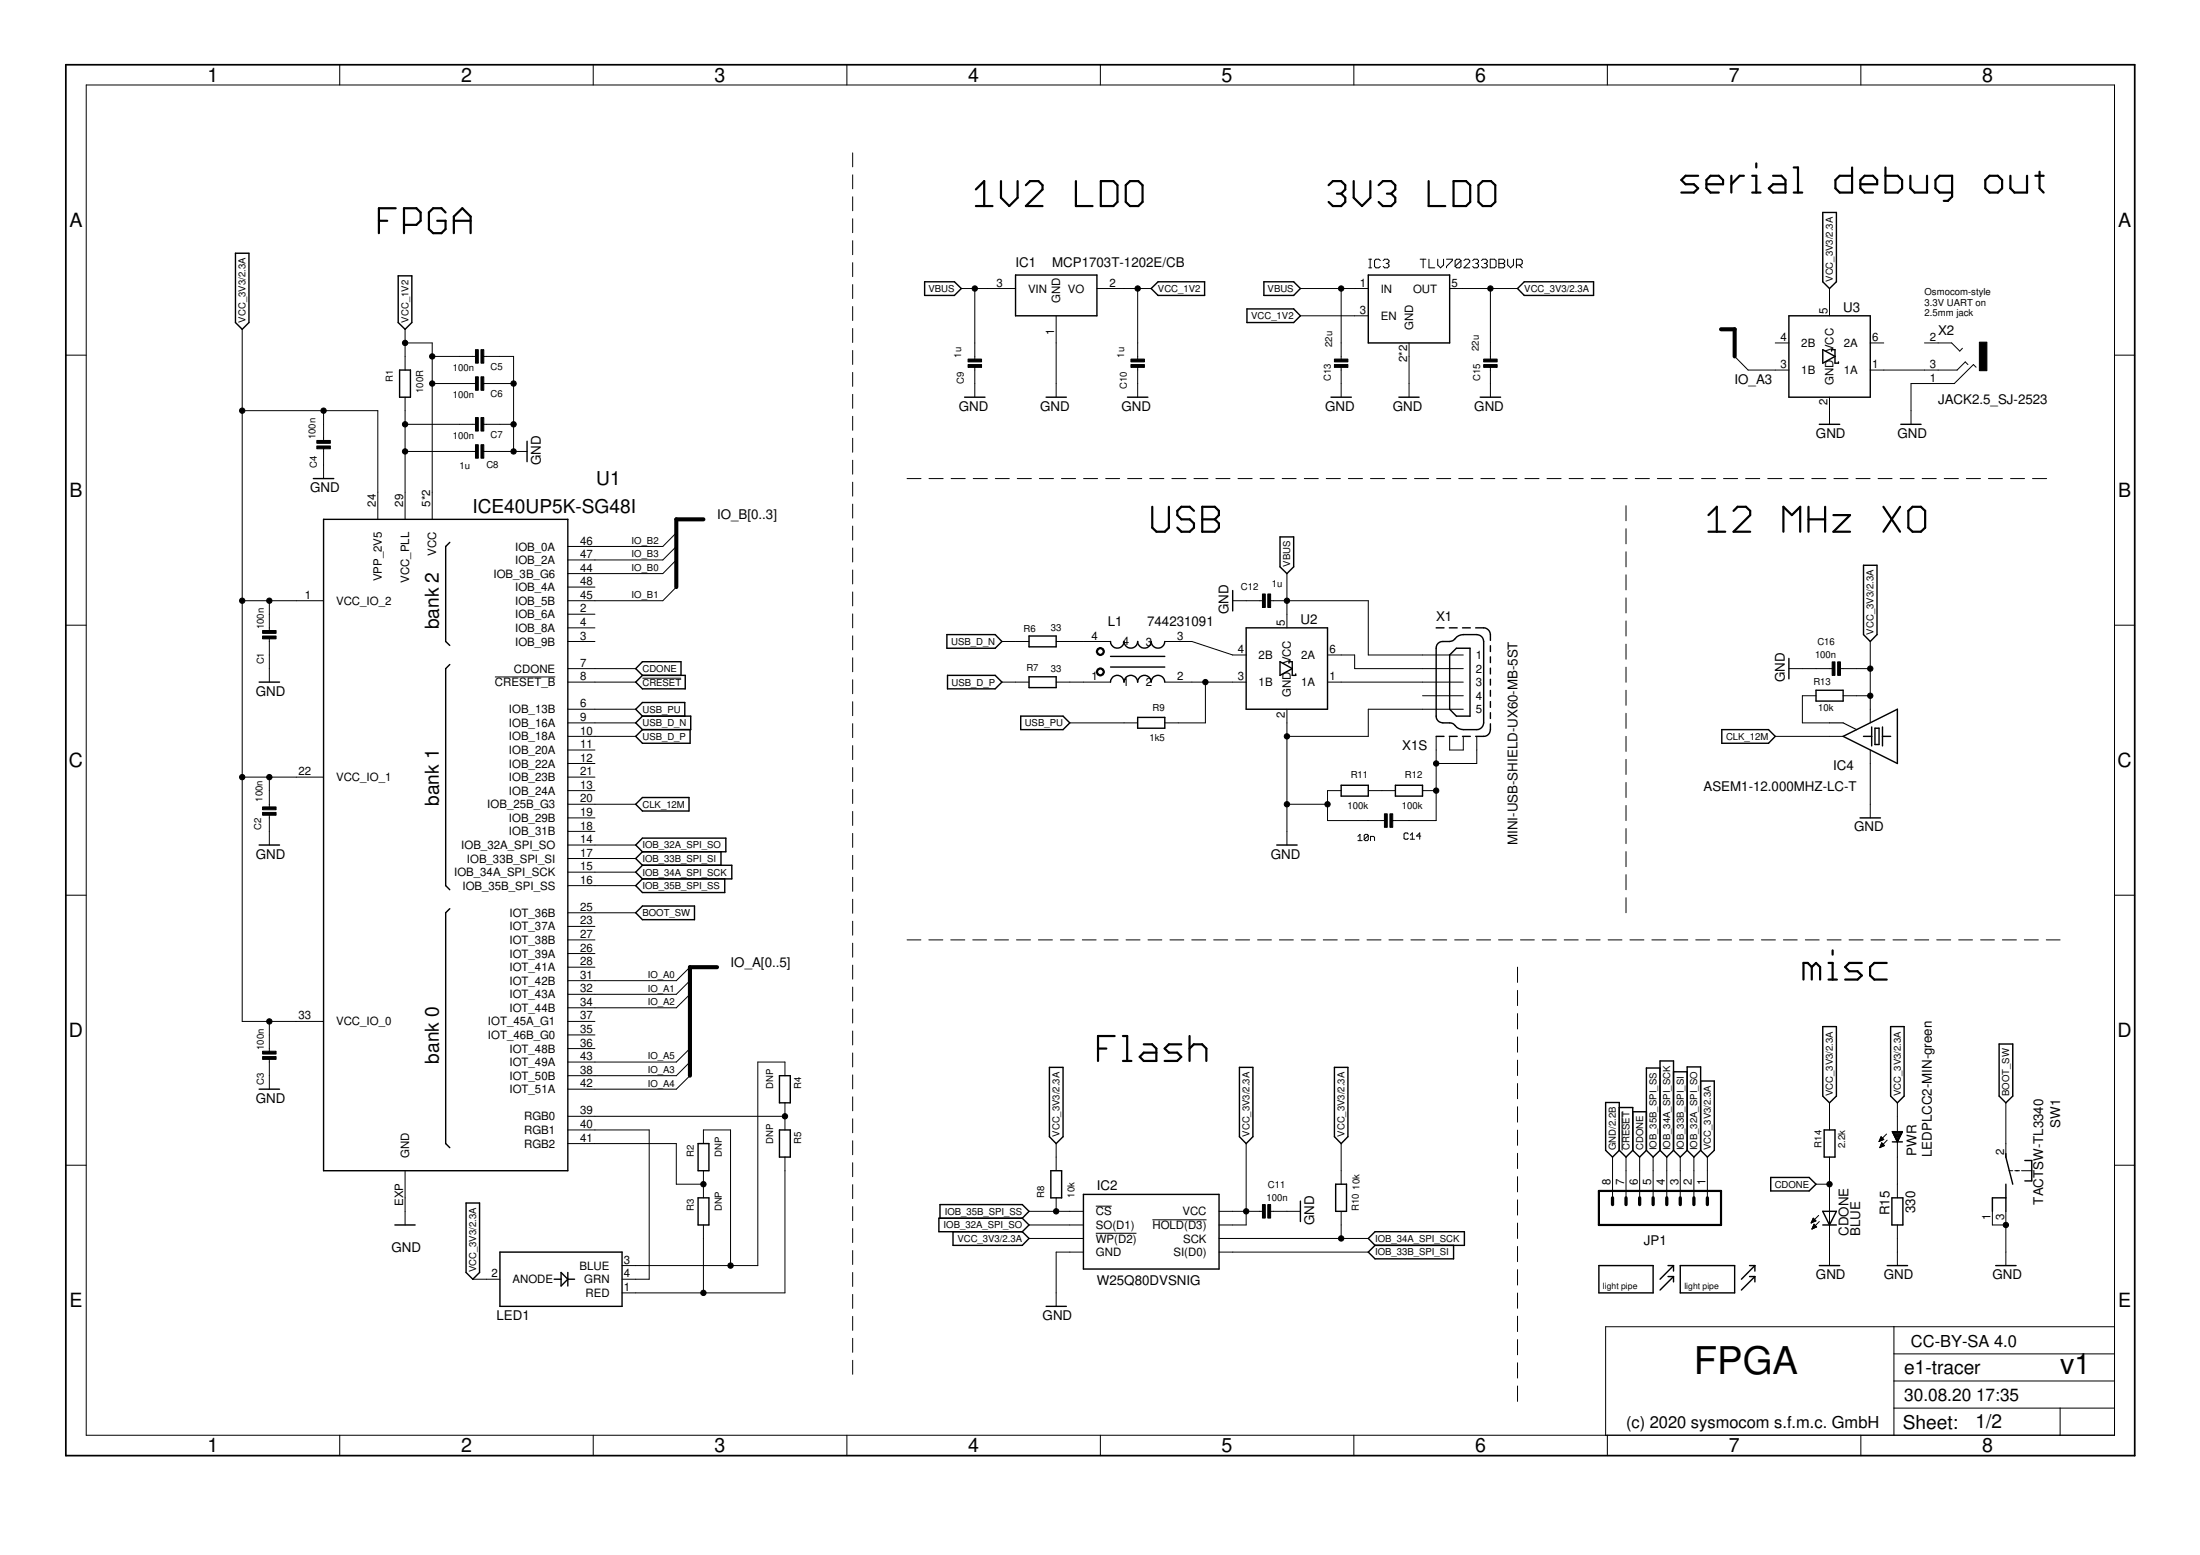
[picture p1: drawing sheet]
<svg xmlns="http://www.w3.org/2000/svg" width="297mm" height="210mm" viewBox="0 0 297 210" stroke-linecap="round" stroke-linejoin="round" font-family="sans-serif">
<g fill="none" stroke="#000" stroke-width=".3">
<path d="M51.2 29.8h1.1M53.4 28.1h-2.2v3.4M54.5 30.4h1.7l.6-.6v-1.1l-.6-.6h-1.7v3.4M60.2 28.7l-.6-.6h-1.1l-.6 .6v2.2l.6 .6h1.1l.6-.6v-1.1h-1.2M61.3 29.8h2.2M61.3 31.5v-2.3l1.1-1.1 1.1 1.1v2.3M131.8 27.8h2.2M131.8 25.6l1.1-1.2v3.4M135.1 24.4v2.3l1.2 1.1 1.1-1.1v-2.3M138.5 25l.6-.6h1.1l.6 .6v.6l-2.3 2.2h2.3M145.3 24.4v3.4h2.2M148.6 24.4h1.7l.6 .6v2.3l-.6 .5h-1.7z"/>
<path d="M152 25l.6-.6h1.1l.6 .6v2.3l-.6 .5h-1.1l-.6-.5zM179.4 25l.6-.6h1.1l.5 .6v.6l-.5 .5M180.5 26.1h.6M181.1 26.1l.5 .6v.6l-.5 .5h-1.1l-.6-.5M182.8 24.4v2.3l1.1 1.1 1.1-1.1v-2.3M186.1 25l.6-.6h1.1l.6 .6v.6l-.6 .5M187.3 26.1h.5M187.8 26.1l.6 .6v.6l-.6 .5h-1.1l-.6-.5M192.9 24.4v3.4h2.2M196.3 24.4h1.7l.5 .6v2.3l-.5 .5h-1.7zM199.6 25l.6-.6h1.1l.6 .6v2.3l-.6 .5h-1.1l-.6-.5zM229.3 23.7h-1.7l-.6 .6 .6 .6h1.1l.6 .5-.6 .6h-1.7"/>
<path d="M230.4 24.9h2.2v-.6l-.5-.6h-1.2l-.5 .6v1.1l.5 .6h1.2M233.8 23.7v2.3M235.5 23.7h-.6l-1.1 1.2M236.6 26h1.1M236.6 23.7h.5v2.3M237.1 22.1v.5M239.4 23.7h1.1l.6 .6v1.7h-1.7l-.6-.6 .6-.5h1.7M242.2 26h1.1M242.2 22.6h.6v3.4M250.1 22.6v3.4h-1.7l-.6-.6v-1.1l.6-.6h1.7M251.2 24.9h2.2v-.6l-.5-.6h-1.1l-.6 .6v1.1l.6 .6h1.1M254.6 22.6v3.4h1.6l.6-.6v-1.1l-.6-.6h-1.6"/>
<path d="M257.9 23.7v1.7l.6 .6h1.7v-2.3M263.6 26h-1.7l-.6-.6v-1.1l.6-.6h1.7v2.8l-.6 .6h-.6M268.1 24.3l.5-.6h1.1l.6 .6v1.1l-.6 .6h-1.1l-.5-.6zM271.4 23.7v1.7l.6 .6h1.7v-2.3M274.8 23.7h1.1M275.4 23.2v2.2l.5 .6M155.6 68.4v2.8l.5 .6h1.2l.5-.6v-2.8M161.2 69l-.6-.6h-1.1l-.5 .6v.5l.5 .6h1.1l.6 .6v.5l-.6 .6h-1.1l-.5-.6M162.3 68.4h1.7l.6 .6v.5l-.6 .6 .6 .6v.5l-.6 .6h-1.7zM162.3 70.1h1.7M230.7 71.8h2.2M230.7 69.5l1.1-1.1v3.4"/>
<path d="M234.1 69l.5-.6h1.1l.6 .6v.5l-2.2 2.3h2.2M240.8 71.8v-3.4l1.1 1.1 1.2-1.1v3.4M244.2 70.1h2.2M244.2 68.4v3.4M246.4 68.4v3.4M247.5 69.5h2.3l-2.3 2.3h2.3M254.3 68.4l2.2 3.4M256.5 68.4l-2.2 3.4M257.7 69l.5-.6h1.2l.5 .6v2.2l-.5 .6h-1.2l-.5-.6zM150.5 139.8h-2.2v3.4M151.6 139.8h.6v3.4M160.6 139.8v3.4"/>
<path d="M244.6 130.5l-.5-.5h-.6v2.2M244.6 130.5v1.7M244.6 130.5l.6-.5 .5 .5v1.7M246.9 130h.5v2.2M246.9 132.2h1.1M247.4 128.3v.6M251.4 130h-1.7l-.6 .5 .6 .6h1.1l.6 .6-.6 .5h-1.7M254.7 130h-1.6l-.6 .5v1.2l.6 .5h1.6M148.3 141.5h1.1M151.6 143.2h1.2M154.4 141h1.2l.5 .5v1.7h-1.7l-.5-.5 .5-.6h1.7M159.5 141h-1.7l-.6 .5 .6 .6h1.1l.6 .6-.6 .5h-1.7"/>
<path d="M160.6 141.5l.6-.5h1.1l.6 .5v1.7M215.9 160.8h16.5v4.6h-16.5z"/>
</g>
<g fill="none" stroke="#000" stroke-width=".14">
<path d="M11.6 11.5h273.9v182.2h-273.9zM45.9 8.7v2.8M80.1 8.7v2.8M114.3 8.7v2.8M148.6 8.7v2.8M182.8 8.7v2.8M217 8.7v2.8M251.2 8.7v2.8M115.1 20.6v1.9M115.1 23.6v1.9M115.1 26.6v1.8M115.1 29.5v1.9"/>
<path d="M115.1 32.5v1.9M115.1 35.5v1.8M115.1 38.4v1.9M129.8 38.9h7.3M131.6 38.9v9.8M148.1 38.9h7.3M153.6 38.9v9.8M175.6 38.9h9.1M181.1 38.9v9.8M184.8 35h.4M184.8 36.2h.4M185 35v1.2"/>
<path d="M186.4 35.2l-.2-.2h-.4l-.2 .2v.8l.2 .2h.4l.2-.2M186.8 35.2l.2-.2h.3l.2 .2v.2l-.2 .2M187.2 35.6h.1M187.3 35.6l.2 .2v.2l-.2 .2h-.3l-.2-.2M191.7 35h.8M192.2 35v1.2M192.9 35v1.2h.8M194.1 35v.8l.4 .4 .4-.4v-.8M195.3 35h.8v.2l-.8 .8v.2M195.7 38.9h9.2M197.3 35.2l-.2-.2h-.4l-.2 .2v.8M197.3 35.2v.8l-.2 .2h-.4l-.2-.2"/>
<path d="M197.3 35.2l-.8 .8M197.7 35.2l.2-.2h.3l.2 .2v.2l-.7 .8h.7M198.8 35.2l.2-.2h.4l.2 .2v.2l-.2 .2M199.2 35.6h.2M199.4 35.6l.2 .2v.2l-.2 .2h-.4l-.2-.2M200 35.2l.2-.2h.4l.2 .2v.2l-.2 .2M200.4 35.6h.2M200.6 35.6l.2 .2v.2l-.2 .2h-.4l-.2-.2M201.2 35h.6l.2 .2v.8l-.2 .2h-.6zM201.2 38.9v9.8M202.4 35h.6l.2 .2v.2l-.2 .2 .2 .2v.2l-.2 .2h-.6zM202.4 35.6h.6"/>
<path d="M203.6 35v.8l.4 .4 .3-.4v-.8M204.7 35.8h.6l.2-.2v-.4l-.2-.2h-.6v1.2M205.1 35.8l.4 .4M247 38.9v3.7M8.9 47.9h2.7M32.7 55.4h18.3v14.7M32.7 44.4v93.5h11M43.7 55.4v4.2M54.7 44.4v5.6M54.7 53.6v16.5M54.7 46.3h3.7v23.8M54.7 57.3h9.7"/>
<path d="M58.4 51.8h6M58.4 48.1h6M65.1 57.3h4.2M65.1 51.8h4.2M65.1 48.1h4.2v12.8M115.1 41.4v1.9M115.1 44.3v1.9M115.1 47.3v1.9M115.1 50.3v1.9M115.1 53.2v1.9M115.1 56.2v1.9M115.1 59.2v1.8"/>
<path d="M131.6 49.4v4.2M142.6 42.6v11M153.6 49.4v4.2M175.6 42.6h9.1M181.1 49.4v4.2M190.2 46.3v7.3M201.2 49.4v4.2M234.2 48.1l1.8 1.9h5.5M239.7 46.3h1.8M247 53.6v3.7M252.5 46.3h1.8M259.8 46.3h3.7l1.1 1.1 .4-.4"/>
<path d="M265.7 49.2l-.4-.3-1.1 1.1h-11.7M266.8 49.6l-.4-.4-2.5 2.6h-5.9v5.5M285.5 47.9h2.7M43.7 60.4v4.2M54.7 60.9h9.7M65.1 60.9h6.1M76.7 79.2h3.6M91.3 75.6l-1.8 1.8h-12.8M91.3 79.2l-1.8 1.9h-12.8M91.3 73.8l-1.8 1.8h-12.8M91.3 71.9l-1.8 1.9h-12.8M115.1 62.1v1.9"/>
<path d="M115.1 65.1v1.9M115.1 68.1v1.8M115.1 71v1.9M115.1 74v1.9M115.1 76.9v1.9M115.1 79.9v1.9M122.5 64.6h1.9M125.4 64.6h1.9M128.4 64.6h1.9M131.4 64.6h1.9M134.4 64.6h1.9M137.4 64.6h1.9"/>
<path d="M140.3 64.6h1.9M143.3 64.6h1.9M146.3 64.6h1.9M149.3 64.6h1.9M152.3 64.6h1.9M155.2 64.6h1.9M158.2 64.6h1.9M161.2 64.6h1.9M164.2 64.6h1.9M167.2 64.6h1.9M170.1 64.6h1.9M173.1 64.6h1.9"/>
<path d="M173.8 77.4v7.4M176.1 64.6h1.9M179.1 64.6h1.9M182.1 64.6h1.9M185 64.6h1.9M188 64.6h1.9M191 64.6h1.9M194 64.6h1.9M197 64.6h1.9M199.9 64.6h1.9M202.9 64.6h1.9M205.9 64.6h1.9"/>
<path d="M208.9 64.6h1.9M211.9 64.6h1.9M214.8 64.6h1.9M217.8 64.6h1.9M219.5 68.3v2M219.5 71.4v2M219.5 74.5v2M219.5 77.6v2M220.8 64.6h1.9M223.8 64.6h1.9M226.8 64.6h1.8M229.7 64.6h1.9"/>
<path d="M232.7 64.6h1.9M235.7 64.6h1.9M238.7 64.6h1.9M241.7 64.6h1.8M244.6 64.6h1.9M247.6 64.6h1.9M250.6 64.6h1.9M253.6 64.6h1.9M256.6 64.6h1.8M259.5 64.6h1.9M262.5 64.6h1.9M265.5 64.6h1.9"/>
<path d="M268.5 64.6h1.9M271.5 64.6h1.8M274.4 64.6h1.9M8.9 84.4h2.7M32.7 81.1h11M36.4 81.1v4.2M36.4 86v6.1M66.8 91.4h8.2M76.7 86.6h3.6M76.7 84.8h3.6M76.7 82.9h3.6M76.7 95.7h9.1"/>
<path d="M76.7 90.3h9.1M76.7 92.1h9.1M76.7 97.6h9.1M76.7 99.4h9.1M86.7 91.5h5.3M115.1 82.9v1.9M115.1 85.8v1.9M115.1 88.8v1.9M115.1 91.8v1.8M115.1 94.7v1.9M115.1 97.7v1.9M135.3 86.6h3.6"/>
<path d="M135.3 92.1h3.6M142.6 86.6h7.3M142.6 92.1h7.3M144.4 97.6h9.2M157.3 86.6h3.6l5.5 1.8h1.9M157.3 92.1h11M162.8 92.1v5.5h-5.5M166.4 81.1h4.2M171.4 81.1h13.3v7.3h12.9M173.8 95.7v18.4M179.2 88.4h3.7v1.9h14.7M179.2 92.1h18.4"/>
<path d="M192.1 93.9h5.5M193.9 99.4v11.4h-6M195.7 99.4v1.8h1.9v-1.8M197.6 95.7h-12.9v3.7h-10.9M199.4 99.4v3.7h-5.5M219.5 80.7v2M219.5 83.8v2.1M219.5 87v2M219.5 90.1v2M219.5 93.2v2M219.5 96.3v2M219.5 99.4v2"/>
<path d="M239.7 99.4h9.2M241.5 90.3h6.1M245.2 93.9h-1.8v3.7h3.6M248.3 90.3h4.2M248.9 93.9h3.6M252.5 86.6v11M285.5 84.4h2.7M32.7 104.9h11M36.4 104.9v4.2M36.4 109.9v4.2M76.7 104.9h3.6M76.7 101.2h3.6"/>
<path d="M76.7 103.1h3.6M76.7 106.7h3.6M76.7 108.6h9.1M76.7 110.4h3.6M76.7 112.2h3.6M76.7 114.1h9.1M76.7 115.9h9.1M76.7 117.7h9.1M76.7 119.5h9.1M115.1 100.6v1.9M115.1 103.6v1.9M115.1 106.6v1.9"/>
<path d="M115.1 109.5v1.9M115.1 112.5v1.9M115.1 115.5v1.8M115.1 118.4v1.9M173.8 108.6h5.4M181.1 106.7h-1.9v4.1h7.9M183.3 112.9l.3-.3v.9M183.3 113.5h.6M184.7 112.8v.5l-.1 .2h-.3l-.1-.2M184.7 112.8l-.1-.2h-.3l-.1 .2v.5M184.7 112.8l-.5 .5M184.7 106.7h3.7"/>
<path d="M185 113.5v-.6h.5l.1 .2v.4M190.1 112.6l-.1-.2h-.3l-.1 .2v.6l.1 .1h.3l.1-.1M190.4 113.3h.6M190.4 112.7l.3-.3v.9M191.8 112.9h-.5l.4-.5v.9M192.1 106.7h1.8M219.5 102.5v2M219.5 105.6v2.1M219.5 108.7v2.1M219.5 111.8v2.1M219.5 115v2M219.5 118.1v2"/>
<path d="M252.5 101.2v9.2M8.9 120.8h2.7M36.4 137.9v4.2M76.7 126.9h3.6M76.7 128.7h3.6M76.7 130.6h3.6M76.7 139.7h3.6M76.7 137.9h3.6M76.7 125.1h3.6M76.7 123.2h9.1M93.2 134.2l-1.9 1.8h-14.6M93.2 132.4l-1.9 1.8h-14.6"/>
<path d="M93.2 130.6l-1.9 1.8h-14.6M115.1 121.4v1.9M115.1 124.4v1.8M115.1 127.3v1.9M115.1 130.3v1.9M115.1 133.2v1.9M115.1 136.2v1.9M115.1 139.2v1.9M122.5 126.9h1.8M125.4 126.9h1.9M128.4 126.9h1.9M131.3 126.9h1.9"/>
<path d="M134.3 126.9h1.9M137.2 126.9h1.9M140.2 126.9h1.9M143.2 126.9h1.8M146.1 126.9h1.9M149.1 126.9h1.9M152 126.9h1.9M155 126.9h1.9M158 126.9h1.8M160.9 126.9h1.9M163.9 126.9h1.9M166.8 126.9h1.9"/>
<path d="M169.8 126.9h1.9M172.7 126.9h1.9M175.7 126.9h1.9M178.7 126.9h1.9M181.6 126.9h1.9M184.6 126.9h1.9M187.5 126.9h1.9M190.5 126.9h1.9M193.5 126.9h1.8M196.4 126.9h1.9M199.4 126.9h1.9M202.3 126.9h1.9"/>
<path d="M204.9 130.6v2M204.9 133.7v2M204.9 136.8v2.1M204.9 140v2M205.3 126.9h1.9M208.2 126.9h1.9M211.2 126.9h1.9M214.2 126.9h1.8M217.1 126.9h1.9M219.5 121.2v2M220.1 126.9h1.9M223 126.9h1.9"/>
<path d="M226 126.9h1.9M229 126.9h1.8M231.9 126.9h1.9M234.9 126.9h1.8M237.8 126.9h1.9M240.8 126.9h1.9M243.8 126.9h1.8M246.7 126.9h1.9M249.7 126.9h1.8M252.6 126.9h1.9M255.6 126.9h1.9M258.5 126.9h1.9"/>
<path d="M261.5 126.9h1.9M264.5 126.9h1.8M267.4 126.9h1.9M270.4 126.9h1.8M273.3 126.9h1.9M276.3 126.9h1.9M285.5 120.8h2.7M8.9 157.3h2.7M36.4 142.8v4.2M54.7 158v7.4M76.7 154.4h14.6v5.5h3.7M76.7 152.5h11v20.2h-3.7"/>
<path d="M76.7 150.7h29.3M76.7 141.5h3.6M93.2 145.2l-1.9 1.8h-14.6M93.2 143.4l-1.9 1.8h-14.6M93.2 141.5l-1.9 1.9h-14.6M95 154.4v-1.9h3.6v18.3M95 158v3.7M106 145.2v-1.8h-3.7v27.4h-18.3M106 156.2v18.3h-22M106 148.9v3.6M115.1 142.1v1.9M115.1 145.1v1.9"/>
<path d="M115.1 148.1v1.8M115.1 151v1.9M115.1 154v1.9M115.1 157v1.8M115.1 159.9v1.9M142.6 154.4v3.6M168.3 154.4v11h-3.7M181.1 154.4v5.5M204.9 143.1v2.1M204.9 146.3v2M204.9 149.4v2.1M204.9 152.5v2.1"/>
<path d="M204.9 155.7v2M204.9 158.8v2.1M217.7 156.2v5.5M219 150.1v5.2M219.5 156.2v5.5M221.4 156.2v5.5M223.2 156.2v5.5M225 156.2v5.5M226.9 156.2v5.5M228.7 156.2v5.5M230.5 156.2v5.5M245.2 159.9h1.8"/>
<path d="M247 148.9v3.6M247 156.2v14.6M253.7 154.1h.1M253.7 154h.3M253.8 153.9h.3M253.8 153.8h.5M253.8 154.8h.2M253.9 153.7h.4M253.9 154.7h.3M253.9 153.7h.3M253.9 154.7h.4M253.9 153.6h.2"/>
<path d="M253.9 154.6h.5M254 153.5h.1M254 154.5h.3M254 154.4h.3M254 154.4h.2M254.1 154.3l.3 .3-.6 .3zM254.1 154.3h.1M254.3 153.8l-.3-.4-.3 .7M254.3 153.8l-.6 .3M254.7 153.1l-1 1M254.8 153.9l-1 1M255.5 152.8h1.4l-.7 1.3z"/>
<path d="M255.5 152.8h1.3M255.5 152.9h1.3M255.6 153h1.2M255.6 153h1.1M255.7 153.1h1M255.7 153.2h.9M255.8 153.3h.8M255.8 153.4h.8M255.8 153.4h.7M255.9 153.5h.6M255.9 153.6h.6M255.9 153.7h.5"/>
<path d="M256 153.7h.4M256 153.8h.3M256.1 153.9h.2M256.1 154h.2M256.1 154.1h.1M256.2 148.9v3.9M256.2 154.1v7.6M256.2 154.1h.1M270.8 148.9v7.3M271.3 158h.5M272 158h.7M272.9 158h1.4"/>
<path d="M285.5 157.3h2.7M63.8 172.7h3.7M95 165.4v9.1M115.1 162.9v1.9M115.1 165.8v1.9M115.1 168.8v1.9M115.1 171.8v1.9M115.1 174.7v1.9M115.1 177.7v1.9M138.9 163.5h7.4M138.9 167.2h7.4M138.9 165.4h7.4"/>
<path d="M142.6 161.7v1.8M146.3 169h-3.7v7.3M148 162.8h2.1M148 166.5h5.4M155.6 164.7h7.3M164.6 163.5h6M164.6 167.2h20.1M164.6 169h20.1M171.4 163.5h4.2M181.1 163.5v3.7M204.9 162v2M204.9 165.1v2.1"/>
<path d="M204.9 168.3v2M204.9 171.4v2.1M204.9 174.5v2.1M204.9 177.7v2M244.6 165.1h.1M244.6 165h.2M244.6 164.9h.3M244.6 164.8h.5M244.7 165.9h.1M244.7 164.8h.5M244.7 165.8h.2M244.7 164.7h.4"/>
<path d="M244.7 165.7h.4M244.8 164.6h.2M244.8 165.6h.5M244.8 164.5h.1M244.8 165.5h.4M244.8 164.4l-.3 .7M244.8 164.4l.4 .4-.7 .3M244.8 164.4h.1M244.8 165.5h.3M244.9 165.4h.1M244.9 165.3h.1M244.9 165.2l.4 .4-.7 .3z"/>
<path d="M245.6 164.1l-1.1 1M245.6 164.9l-1 1M255.7 179.1v14.6M256.2 165.4v5.4M269 163.5v1.9h1.8M270.8 163.5v7.3M285.5 179.1h-68.7v14.6M45.9 193.7v2.8M80.1 193.7v2.8M114.3 193.7v2.8M115.1 180.7v1.8M115.1 183.6v1.9"/>
<path d="M148.6 193.7v2.8M182.8 193.7v2.8M204.9 180.8v2.1M204.9 184v2M204.9 187.1v2.1M217 193.7v2.8M251.2 193.7v2.8M255.7 190.1h29.8M255.7 186.4h29.8M255.7 182.8h29.8M278.2 190.1v3.6"/>
</g>
<g fill="none" stroke="#000" stroke-width=".19">
<path d="M31.8 34.2h1.8v9.3l-.9 .9-.9-.9zM53.8 37.2h1.8v6.3l-.9 .9-.9-.9zM124.8 38h4.1l.9 .9-.9 1h-4.1zM137.1 37.1h11v5.5h-11zM155.4 38.9l1-.9h6.2v1.9h-6.2zM170.6 38h4.1l.9 .9-.9 1h-4.1zM184.7 37.1h11v9.2h-11zM204.9 38.9l.9-.9h9.4v1.9h-9.4zM246.1 28.7h1.8v9.3l-.9 .9-.9-.9zM54 50h1.4v3.6h-1.4zM71.2 59.6v2.7M130.2 53.6h2.8"/>
<path d="M141.2 53.6h2.8M152.2 53.6h2.8M168.4 41.7h6.3l.9 .9-.9 .9h-6.3zM179.7 53.6h2.8M188.9 53.6h2.7M199.9 53.6h2.7M241.5 42.6h11v11h-11zM245.6 57.3h2.8M246.1 47.2l1.7 .9-1.7 .9zM247.3 47.4v-.2h.5v1.8h.4v-.1M256.6 57.3h2.8M42.3 64.6h2.8"/>
<path d="M43.7 70.1h33v87.9h-33zM60.7 73.2l-.5 .6v12.8l.5 .5M166.4 79.7v2.8M172.8 72.5h1.9v4l-.9 .9-1-.9zM251.6 76.3h1.8v9.4l-.9 .9-.9-.9zM35 92.1h2.7M60.7 89.7l-.5 .6v29.2l.5 .6M86.7 96.7l-.9 .9 .9 .9M86.7 96.7h6.6v1.8h-6.6M86.7 91.2h5.8v1.8h-5.8l-.9-.9zM86.7 98.5l-.9 .9 .9 .9h6.5v-1.8M86.7 96.7l-.9-1 .9-.9h5.8v1.9"/>
<path d="M86.7 91.2l-.9-.9 .9-1h5.2v1.9M127.8 85.7h6.6l.9 .9-.9 .9h-6.6zM127.9 91.2h6.5l.9 .9-.9 .9h-6.5zM137.8 96.7h5.7l.9 .9-.9 .9h-5.7zM138.9 85.9h3.7v1.4h-3.7zM138.9 91.4h3.7v1.4h-3.7zM149.9 92.1a.91 .91 0 0 1 1-.9 .91 .91 0 0 1 .9 .9 .92 .92 0 0 1 .9-.9 .92 .92 0 0 1 .9 .9 .91 .91 0 0 1 .9-.9 .91 .91 0 0 1 .9 .9 .92 .92 0 0 1 .9-.9 .92 .92 0 0 1 1 .9M149.9 86.6a.91 .91 0 0 0 1 .9 .91 .91 0 0 0 .9-.9 .92 .92 0 0 0 .9 .9 .92 .92 0 0 0 .9-.9 .91 .91 0 0 0 .9 .9 .91 .91 0 0 0 .9-.9 .92 .92 0 0 0 .9 .9 .92 .92 0 0 0 1-.9M149.9 88.6h7.4M149.9 90h7.4M153.6 96.8h3.7v1.5h-3.7zM168.3 84.8h10.9v10.9h-10.9z"/>
<path d="M172.8 89.3l1.7 1-1.7 .9zM174 89.5v-.2h.5v1.9h.4v-.2M193.9 99.4h1.1M193.9 84.8h1.1M194.2 86.8a1.7 1.7 0 0 1 1.5-.2l.6-.2a1.58 1.58 0 0 1 1.3-.7h1.8a.94 .94 0 0 1 .9 .9v11a.94 .94 0 0 1-.9 .9h-1.8a2 2 0 0 1-1.4-.8l-.5-.1a1.57 1.57 0 0 1-1.7-.5l-.1-.4v-9.2l.1-.5zM195.7 99.4h1M195.7 84.8h1M196.6 87.5h1.9v9.2h-1.9l-.9-1v-7.3zM197.5 99.4h1M197.5 84.8h1M199.2 84.8h1.1a.94 .94 0 0 1 .9 .9v.7M201.2 97.7a1.47 1.47 0 0 1-.4 1.6l-.5 .1h-1.1"/>
<path d="M201.2 87.2v.7M201.2 88.7v.8M201.2 90.2v.8M201.2 91.7v.8M201.2 93.2v.8M201.2 94.7v.8M201.2 96.2v.8M232.5 98.5h6.3l.9 .9-.9 .9h-6.3zM241.5 88.9v2.7M245.2 93.2h3.7v1.4h-3.7zM248.9 99.4l7.3-3.7v7.4zM251.6 99.4h1.1"/>
<path d="M252.7 98.1v2.6M253.2 98.3h.5v2.2h-.5zM254.2 99.4h1.1M254.2 98.1v2.6M35 114.1h2.7M85.8 108.6l.9-.9h6.3v1.8h-6.3zM86.7 118.6l-.9 .9 .9 1h11.2v-1.9M86.7 116.8h12.1v1.8h-12.1M86.7 116.8l-.9 .9 .9 .9M86.7 115l-.9 .9 .9 .9M86.7 113.1h11.3v1.9h-11.3l-.9-.9zM97.3 115v1.8"/>
<path d="M172.4 114.1h2.7M181.1 106h3.6v1.5h-3.6zM188.4 106h3.7v1.5h-3.7zM251.1 110.4h2.8M60.7 122.7l-.5 .5v31.2l.5 .5M85.8 123.2l.9-.9h7.1v1.8h-7.1zM246.1 138.6h1.8v9.4l-.9 .9-.9-.9zM255.3 138.6h1.8v9.4l-.9 .9-.9-.9zM35 147h2.7M94.3 154.4h1.4v3.6h-1.4zM105.2 152.5h1.5v3.7h-1.5zM105.2 145.2h1.5v3.7h-1.5z"/>
<path d="M141.7 144.1h1.8v9.3l-.9 1-.9-1zM141.9 158h1.4v3.7h-1.4zM167.3 144.1h1.9v9.3l-.9 1-1-1zM180.2 144.1h1.8v9.3l-.9 1-.9-1zM180.3 159.9h1.5v3.6h-1.5zM216.8 148.8h1.8v6.5l-.9 .9-.9-.9zM218.6 149.5h1.9v5.8M218.6 155.3l.9 .9 1-.9M220.5 155.3l.9 .9 .9-.9M220.5 150.1h1.8M222.3 155.3l.9 .9 .9-.9M224.1 155.3v-12.1h1.9v12.1"/>
<path d="M224.1 144.2h-1.8v11.1M224.1 155.3l.9 .9 1-.9M226 155.3l.9 .9 .9-.9M226 144.7h1.8M227.8 155.3v-11.3h1.8v11.3M227.8 155.3l.9 .9 .9-.9M229.6 145.9h1.9v9.4l-1 .9-.9-.9M239.1 158.9h5.2l.9 1-.9 .9h-5.2zM246.3 152.5h1.5v3.7h-1.5zM255.5 152.8h1.4l-.7 1.3zM255.5 154.1h1.4M269.9 140.9h1.9v7.1l-1 .9-.9-.9z"/>
<path d="M270.8 155.7v.5l1 3.7M270.8 159.9v3.6M273.4 156.7h.9v2.7h-.9M53.3 165.4h2.7M62.9 162.4h1.8v9.4l-.9 .9-.9-.9zM67.5 169h16.5v7.3h-16.5zM74.8 172.7h1M75.8 171.8l.9 .9-.9 .9zM76.7 171.8v1.8M76.7 172.7h.9M94.3 161.7h1.4v3.7h-1.4zM126.9 164.4v-1.8h11.1l.9 .9-.9 .9"/>
<path d="M128.7 166.3v1.8h9.3l.9-.9-.9-.9M138 164.4h-11.2v1.9h11.2M138 164.4l.9 1-.9 .9M141.2 176.3h2.8M146.3 161.2h18.3v10.1h-18.3zM175.6 162.1v2.8M184.7 167.2l1-.9h12v1.8h-12zM185.7 168.1l-1 .9 1 .9h10.6v-1.8M215.9 170.8h7.3v3.7h-7.3zM225.2 170.8h.8M225.2 172.3h.8M226 170.8l-1.9 1.9"/>
<path d="M226 170.8v.8M226 172.3v.7M226 172.3l-1.9 1.8M226.9 170.8h7.3v3.7h-7.3zM236.2 170.8h.7M236.2 172.3h.7M236.9 170.8l-1.8 1.9M236.9 170.8v.8M236.9 172.3v.7M236.9 172.3l-1.8 1.8M245.6 170.8h2.8M246.1 165.4h1.8"/>
<path d="M246.1 163.5h1.8l-.9 1.9zM254.8 170.8h2.8M255.4 161.7h1.5v3.7h-1.5zM269.5 170.8h2.7M270.8 161.7h-1.8v1.8"/>
</g>
<path d="M8.9 8.7h279.3v187.8h-279.3z" fill="none" stroke="#000" stroke-width=".23"/>
<g fill="#000" stroke="#000" stroke-width=".14">
<path d="M42.8 59.5h1.8v.3h-1.8zM64.2 56.4h.4v1.8h-.4zM64.2 50.9h.4v1.8h-.4zM64.2 47.2h.4v1.8h-.4zM64.9 56.4h.4v1.8h-.4zM64.9 50.9h.4v1.8h-.4zM64.9 47.2h.4v1.8h-.4zM130.7 49.2h1.8v.4h-1.8zM130.7 48.5h1.8v.4h-1.8zM152.7 49.2h1.8v.4h-1.8zM152.7 48.5h1.8v.4h-1.8zM180.2 49.2h1.8v.4h-1.8z"/>
<path d="M180.2 48.5h1.8v.4h-1.8zM200.3 49.2h1.8v.4h-1.8zM200.3 48.5h1.8v.4h-1.8zM267.3 46.2h1v3.8h-1zM42.8 60.2h1.8v.4h-1.8zM64.2 60h.4v1.8h-.4zM64.9 60h.4v1.8h-.4zM35.5 85.1h1.8v.4h-1.8zM35.5 85.9h1.8v.3h-1.8zM170.5 80.2h.3v1.8h-.3zM171.2 80.2h.4v1.8h-.4zM247.4 89.3h.4v1.9h-.4z"/>
<path d="M248.1 89.3h.4v1.9h-.4zM35.5 108.9h1.8v.4h-1.8zM35.5 109.7h1.8v.3h-1.8zM186.9 109.9h.4v1.8h-.4zM187.7 109.9h.3v1.8h-.3zM35.5 141.9h1.8v.4h-1.8zM35.5 142.6h1.8v.4h-1.8zM170.5 162.6h.3v1.8h-.3zM171.2 162.6h.4v1.8h-.4z"/>
</g>
<g fill="none" stroke="#000" stroke-width=".93">
<circle cx="148.6" cy="87.9" r=".15"/>
<circle cx="148.6" cy="90.7" r=".15"/>
</g>
<path d="M247 97.6h1.9l1.8 .9" fill="none" stroke="#000" stroke-width=".15"/>
<path d="M217.7 161.7v.9M219.5 161.7v.9M221.4 161.7v.9M223.2 161.7v.9M225 161.7v.9M226.9 161.7v.9M228.7 161.7v.9M230.5 161.7v.9" fill="none" stroke="#000" stroke-width=".44"/>
<path d="M232.4 44.4h1.8v3.7M95 70.1h-3.7v9.1M96.8 130.6h-3.6v14.6" fill="none" stroke="#000" stroke-width=".55"/>
<g fill="#000" stroke="#000" stroke-width=".14">
<circle cx="131.6" cy="38.9" r=".36"/>
<circle cx="153.6" cy="38.9" r=".36"/>
<circle cx="181.1" cy="38.9" r=".36"/>
<circle cx="201.2" cy="38.9" r=".36"/>
<circle cx="32.7" cy="55.4" r=".36"/>
<circle cx="43.7" cy="55.4" r=".36"/>
<circle cx="54.7" cy="46.3" r=".36"/>
<circle cx="54.7" cy="57.3" r=".36"/>
<circle cx="58.4" cy="51.8" r=".36"/>
<circle cx="58.4" cy="48.1" r=".36"/>
<circle cx="69.3" cy="57.3" r=".36"/>
<circle cx="69.3" cy="51.8" r=".36"/>
<circle cx="54.7" cy="60.9" r=".36"/>
<circle cx="69.3" cy="60.9" r=".36"/>
<circle cx="32.7" cy="81.1" r=".36"/>
<circle cx="36.4" cy="81.1" r=".36"/>
<circle cx="162.8" cy="92.1" r=".36"/>
<circle cx="173.8" cy="81.1" r=".36"/>
<circle cx="173.8" cy="99.4" r=".36"/>
<circle cx="252.5" cy="90.3" r=".36"/>
<circle cx="252.5" cy="93.9" r=".36"/>
<circle cx="32.7" cy="104.9" r=".36"/>
<circle cx="36.4" cy="104.9" r=".36"/>
<circle cx="173.8" cy="108.6" r=".36"/>
<circle cx="179.2" cy="108.6" r=".36"/>
<circle cx="193.9" cy="106.7" r=".36"/>
<circle cx="193.9" cy="103.1" r=".36"/>
<circle cx="36.4" cy="137.9" r=".36"/>
<circle cx="95" cy="159.9" r=".36"/>
<circle cx="106" cy="150.7" r=".36"/>
<circle cx="247" cy="159.9" r=".36"/>
<circle cx="95" cy="174.5" r=".36"/>
<circle cx="98.6" cy="170.8" r=".36"/>
<circle cx="142.6" cy="163.5" r=".36"/>
<circle cx="168.3" cy="163.5" r=".36"/>
<circle cx="181.1" cy="167.2" r=".36"/>
<circle cx="270.8" cy="165.4" r=".36"/>
</g>
<text font-size="5.2" x="228.7" y="185.5">FPGA</text>
<text font-size="3.9" x="278.2" y="185.5">v1</text>
<g font-size="2.6">
<text x="28" y="11">1</text>
<text x="62.2" y="11">2</text>
<text x="96.5" y="11">3</text>
<text x="130.7" y="11">4</text>
<text x="164.9" y="11">5</text>
<text x="199.2" y="11">6</text>
<text x="233.4" y="11">7</text>
<text x="267.6" y="11">8</text>
<text x="9.4" y="30.6">A</text>
<text x="286" y="30.6">A</text>
<text x="80.5" y="65.5">U1</text>
<text x="9.4" y="67.1">B</text>
<text x="63.8" y="69.2">ICE40UP5K-SG48I</text>
<text x="286" y="67.1">B</text>
<text x="59.3" y="85" transform="rotate(-90 59.3 85)">bank 2</text>
<text x="9.3" y="103.5">C</text>
<text x="285.9" y="103.5">C</text>
<text x="59.3" y="108.8" transform="rotate(-90 59.3 108.8)">bank 1</text>
<text x="9.3" y="140">D</text>
<text x="59.3" y="143.6" transform="rotate(-90 59.3 143.6)">bank 0</text>
<text x="285.9" y="140">D</text>
<text x="9.4" y="176.4">E</text>
<text x="286" y="176.4">E</text>
<text x="257.1" y="185.5">e1-tracer</text>
<text x="28" y="196">1</text>
<text x="62.2" y="196">2</text>
<text x="96.5" y="196">3</text>
<text x="130.7" y="196">4</text>
<text x="164.9" y="196">5</text>
<text x="199.2" y="196">6</text>
<text x="233.4" y="196">7</text>
<text x="256.9" y="192.9">Sheet:</text>
<text x="266.7" y="192.8">1/2</text>
<text x="267.6" y="196">8</text>
</g>
<g font-size="2.3">
<text x="257.1" y="189.2">30.08.20</text>
<text x="266.8" y="189.2">17:35</text>
</g>
<g font-size="2.2">
<text x="258" y="181.8">CC-BY-SA 4.0</text>
<text x="219.5" y="192.8">(c) 2020 sysmocom s.f.m.c. GmbH</text>
</g>
<g font-size="1.8">
<text x="137.1" y="36">IC1</text>
<text x="142.1" y="36">MCP1703T-1202E/CB</text>
<text x="248.9" y="42.1">U3</text>
<text x="261.7" y="45.2">X2</text>
<text x="234.2" y="51.8">IO_A3</text>
<text x="129.5" y="55.4">GND</text>
<text x="140.4" y="55.4">GND</text>
<text x="151.4" y="55.4">GND</text>
<text x="178.9" y="55.4">GND</text>
<text x="188.1" y="55.4">GND</text>
<text x="199.1" y="55.4">GND</text>
<text x="245.2" y="59.1">GND</text>
<text x="256.2" y="59.1">GND</text>
<text x="261.7" y="54.5">JACK2.5_SJ-2523</text>
<text x="73" y="62.8" transform="rotate(-90 73 62.8)">GND</text>
<text x="41.9" y="66.4">GND</text>
<text x="96.8" y="70.1">IO_B[0..3]</text>
<text x="165.9" y="82.9" transform="rotate(-90 165.9 82.9)">GND</text>
<text x="193.9" y="83.8">X1</text>
<text x="149.6" y="84.6">L1</text>
<text x="154.9" y="84.6">744231091</text>
<text x="175.6" y="84.2">U2</text>
<text x="34.5" y="93.9">GND</text>
<text x="241" y="92.1" transform="rotate(-90 241 92.1)">GND</text>
<text x="189.3" y="101.2">X1S</text>
<text x="230" y="106.7">ASEM1-12.000MHZ-LC-T</text>
<text x="247.5" y="104">IC4</text>
<text x="250.3" y="112.2">GND</text>
<text x="34.5" y="115.9">GND</text>
<text x="171.6" y="115.9">GND</text>
<text x="204.9" y="114.1" transform="rotate(-90 204.9 114.1)">MINI-USB-SHIELD-UX60-MB-5ST</text>
<text x="98.6" y="130.5">IO_A[0..5]</text>
<text x="34.5" y="148.9">GND</text>
<text x="278.2" y="152.2" transform="rotate(-90 278.2 152.2)">SW1</text>
<text x="148.1" y="160.6">IC2</text>
<text x="258.7" y="156" transform="rotate(-90 258.7 156)">PWR</text>
<text x="260.9" y="156.2" transform="rotate(-90 260.9 156.2)">LEDPLCC2-MIN-green</text>
<text x="177.4" y="165.3" transform="rotate(-90 177.4 165.3)">GND</text>
<text x="249.6" y="166.8" transform="rotate(-90 249.6 166.8)">CDONE</text>
<text x="251.1" y="166.8" transform="rotate(-90 251.1 166.8)">BLUE</text>
<text x="255.1" y="164.1" transform="rotate(-90 255.1 164.1)">R15</text>
<text x="258.6" y="163.8" transform="rotate(-90 258.6 163.8)">330</text>
<text x="275.9" y="162.6" transform="rotate(-90 275.9 162.6)">TACTSW-TL3340</text>
<text x="52.9" y="169">GND</text>
<text x="148.1" y="173.4">W25Q80DVSNIG</text>
<text x="221.9" y="168.1">JP1</text>
<text x="245.2" y="172.7">GND</text>
<text x="254.3" y="172.7">GND</text>
<text x="269" y="172.7">GND</text>
<text x="67" y="178.2">LED1</text>
<text x="140.8" y="178.2">GND</text>
</g>
<g font-size="1.5">
<text x="134.6" y="38.7">3</text>
<text x="138.8" y="39.5">VIN</text>
<text x="143.2" y="40.9" transform="rotate(-90 143.2 40.9)">GND</text>
<text x="144.2" y="39.5">VO</text>
<text x="149.8" y="38.7">2</text>
<text x="183.6" y="38.7">1</text>
<text x="186.4" y="39.5">IN</text>
<text x="190.8" y="39.5">OUT</text>
<text x="196" y="38.7">5</text>
<text x="142.4" y="45.2" transform="rotate(-90 142.4 45.2)">1</text>
<text x="183.6" y="42.4">3</text>
<text x="186.4" y="43.2">EN</text>
<text x="190.8" y="44.6" transform="rotate(-90 190.8 44.6)">GND</text>
<text x="240.4" y="46">4</text>
<text x="243.2" y="46.8">2B</text>
<text x="246.8" y="42.4" transform="rotate(-90 246.8 42.4)">5</text>
<text x="248.9" y="46.8">2A</text>
<text x="252.8" y="46">6</text>
<text x="260.6" y="46">2</text>
<text x="190" y="48.9" transform="rotate(-90 190 48.9)">2*2</text>
<text x="240.4" y="49.7">3</text>
<text x="243.2" y="50.5">1B</text>
<text x="247.6" y="51.9" transform="rotate(-90 247.6 51.9)">GND VCC</text>
<text x="248.9" y="50.5">1A</text>
<text x="252.8" y="49.7">1</text>
<text x="260.6" y="51.5">1</text>
<text x="260.6" y="49.7">3</text>
<text x="246.8" y="54.7" transform="rotate(-90 246.8 54.7)">2</text>
<text x="50.8" y="68.4" transform="rotate(-90 50.8 68.4)">24</text>
<text x="54.4" y="68.4" transform="rotate(-90 54.4 68.4)">29</text>
<text x="58.1" y="68.4" transform="rotate(-90 58.1 68.4)">5*2</text>
<text x="58.9" y="75" transform="rotate(-90 58.9 75)">VCC</text>
<text x="66.6" y="78">IOB_3B_G6</text>
<text x="69.6" y="76.1">IOB_2A</text>
<text x="69.6" y="74.3">IOB_0A</text>
<text x="78.4" y="77.2">44</text>
<text x="78.4" y="75.3">47</text>
<text x="78.4" y="73.5">46</text>
<text x="41.1" y="80.8">1</text>
<text x="45.4" y="81.6">VCC_IO_2</text>
<text x="51.6" y="78.5" transform="rotate(-90 51.6 78.5)">VPP_2V5</text>
<text x="55.2" y="78.7" transform="rotate(-90 55.2 78.7)">VCC_PLL</text>
<text x="69.6" y="83.5">IOB_6A</text>
<text x="69.6" y="81.6">IOB_5B</text>
<text x="69.6" y="79.8">IOB_4A</text>
<text x="78.4" y="82.7">2</text>
<text x="78.4" y="80.8">45</text>
<text x="78.4" y="79">48</text>
<text x="69.6" y="87.1">IOB_9B</text>
<text x="69.6" y="85.3">IOB_8A</text>
<text x="78.4" y="86.3">3</text>
<text x="78.4" y="84.5">4</text>
<text x="78.4" y="90">7</text>
<text x="147.4" y="86.3">4</text>
<text x="151.6" y="87.1">4</text>
<text x="154.7" y="87.1">3</text>
<text x="158.9" y="86.3">3</text>
<text x="167.1" y="88.2">4</text>
<text x="169.9" y="89">2B</text>
<text x="173.5" y="84.5" transform="rotate(-90 173.5 84.5)">5</text>
<text x="175.7" y="89">2A</text>
<text x="179.5" y="88.2">6</text>
<text x="199.2" y="89">1</text>
<text x="66.8" y="92.6">CRESET_B</text>
<text x="69.4" y="90.8">CDONE</text>
<text x="78.4" y="95.5">6</text>
<text x="78.4" y="91.8">8</text>
<text x="147.4" y="91.8">1</text>
<text x="151.6" y="92.6">1</text>
<text x="154.7" y="92.6">2</text>
<text x="158.9" y="91.8">2</text>
<text x="167.1" y="91.8">3</text>
<text x="169.9" y="92.6">1B</text>
<text x="174.3" y="94.1" transform="rotate(-90 174.3 94.1)">GND VCC</text>
<text x="175.7" y="92.6">1A</text>
<text x="179.5" y="91.8">1</text>
<text x="199.2" y="90.8">2</text>
<text x="199.2" y="92.6">3</text>
<text x="199.2" y="94.5">4</text>
<text x="68.7" y="96.3">IOB_13B</text>
<text x="68.7" y="98.1">IOB_16A</text>
<text x="68.7" y="100">IOB_18A</text>
<text x="68.7" y="101.8">IOB_20A</text>
<text x="78.4" y="97.3">9</text>
<text x="78.4" y="99.1">10</text>
<text x="78.4" y="101">11</text>
<text x="173.5" y="96.9" transform="rotate(-90 173.5 96.9)">2</text>
<text x="199.2" y="96.3">5</text>
<text x="40.3" y="104.6">22</text>
<text x="45.4" y="105.5">VCC_IO_1</text>
<text x="68.7" y="103.6">IOB_22A</text>
<text x="68.7" y="105.5">IOB_23B</text>
<text x="68.7" y="107.3">IOB_24A</text>
<text x="78.4" y="102.8">12</text>
<text x="78.4" y="104.6">21</text>
<text x="78.4" y="106.5">13</text>
<text x="65.8" y="109.1">IOB_25B_G3</text>
<text x="68.7" y="110.9">IOB_29B</text>
<text x="68.7" y="112.8">IOB_31B</text>
<text x="78.4" y="108.3">20</text>
<text x="78.4" y="110.1">19</text>
<text x="78.4" y="112">18</text>
<text x="78.4" y="113.8">14</text>
<text x="61.3" y="118.3">IOB_34A_SPI_SCK</text>
<text x="62.3" y="114.6">IOB_32A_SPI_SO</text>
<text x="63" y="116.4">IOB_33B_SPI_SI</text>
<text x="78.4" y="115.6">17</text>
<text x="78.4" y="117.5">15</text>
<text x="78.4" y="119.3">16</text>
<text x="62.4" y="120.1">IOB_35B_SPI_SS</text>
<text x="68.8" y="125.6">IOT_37A</text>
<text x="68.8" y="123.8">IOT_36B</text>
<text x="78.4" y="124.8">23</text>
<text x="78.4" y="123">25</text>
<text x="68.8" y="129.3">IOT_39A</text>
<text x="68.8" y="131.1">IOT_41A</text>
<text x="68.8" y="127.4">IOT_38B</text>
<text x="78.4" y="128.5">26</text>
<text x="78.4" y="130.3">28</text>
<text x="78.4" y="126.6">27</text>
<text x="40.3" y="137.6">33</text>
<text x="68.8" y="136.6">IOT_44B</text>
<text x="68.8" y="134.8">IOT_43A</text>
<text x="68.8" y="132.9">IOT_42B</text>
<text x="78.4" y="137.6">37</text>
<text x="78.4" y="135.8">34</text>
<text x="78.4" y="134">32</text>
<text x="78.4" y="132.1">31</text>
<text x="45.4" y="138.4">VCC_IO_0</text>
<text x="65.9" y="140.3">IOT_46B_G0</text>
<text x="65.9" y="138.4">IOT_45A_G1</text>
<text x="68.8" y="143.9">IOT_49A</text>
<text x="68.8" y="142.1">IOT_48B</text>
<text x="78.4" y="143.1">43</text>
<text x="78.4" y="141.3">36</text>
<text x="78.4" y="139.4">35</text>
<text x="68.8" y="147.6">IOT_51A</text>
<text x="68.8" y="145.8">IOT_50B</text>
<text x="78.4" y="146.8">42</text>
<text x="78.4" y="144.9">38</text>
<text x="70.8" y="154.9">RGB2</text>
<text x="70.8" y="153.1">RGB1</text>
<text x="70.8" y="151.2">RGB0</text>
<text x="78.4" y="154.1">41</text>
<text x="78.4" y="152.3">40</text>
<text x="78.4" y="150.4">39</text>
<text x="270.6" y="155.9" transform="rotate(-90 270.6 155.9)">2</text>
<text x="55.2" y="156.3" transform="rotate(-90 55.2 156.3)">GND</text>
<text x="217.5" y="160" transform="rotate(-90 217.5 160)">8</text>
<text x="219.3" y="160" transform="rotate(-90 219.3 160)">7</text>
<text x="221.1" y="160" transform="rotate(-90 221.1 160)">6</text>
<text x="223" y="160" transform="rotate(-90 223 160)">5</text>
<text x="224.8" y="160" transform="rotate(-90 224.8 160)">4</text>
<text x="226.6" y="160" transform="rotate(-90 226.6 160)">3</text>
<text x="228.4" y="160" transform="rotate(-90 228.4 160)">2</text>
<text x="230.3" y="160" transform="rotate(-90 230.3 160)">1</text>
<text x="54.4" y="162.8" transform="rotate(-90 54.4 162.8)">EXP</text>
<text x="148" y="164.1">CS</text>
<text x="148" y="167.7">WP(D2)</text>
<text x="148" y="165.9">SO(D1)</text>
<text x="155.6" y="165.9">HOLD(D3)</text>
<text x="159.6" y="164.1">VCC</text>
<text x="159.7" y="167.7">SCK</text>
<text x="268.7" y="164.6" transform="rotate(-90 268.7 164.6)">1</text>
<text x="270.6" y="164.6" transform="rotate(-90 270.6 164.6)">3</text>
<text x="66.4" y="172.4">2</text>
<text x="69.2" y="173.2">ANODE</text>
<text x="78.3" y="171.4">BLUE</text>
<text x="78.9" y="173.2">GRN</text>
<text x="84.2" y="172.4">4</text>
<text x="84.2" y="170.6">3</text>
<text x="148" y="169.6">GND</text>
<text x="158.4" y="169.6">SI(D0)</text>
<text x="79" y="175.1">RED</text>
<text x="84.2" y="174.3">1</text>
</g>
<g font-size="1.3">
<text x="125.4" y="39.4">VBUS</text>
<text x="156.3" y="39.4">VCC_1V2</text>
<text x="171.2" y="39.4">VBUS</text>
<text x="205.8" y="39.4">VCC_3V3/2.3A</text>
<text x="247.5" y="38" transform="rotate(-90 247.5 38)">VCC_3V3/2.3A</text>
<text x="259.8" y="39.9">Osmocom-style</text>
<text x="259.8" y="41.2">3.3V UART on</text>
<text x="33.2" y="43.5" transform="rotate(-90 33.2 43.5)">VCC_3V3/2.3A</text>
<text x="55.1" y="43.5" transform="rotate(-90 55.1 43.5)">VCC_1V2</text>
<text x="168.9" y="43.1">VCC_1V2</text>
<text x="179.9" y="46.8" transform="rotate(-90 179.9 46.8)">22u</text>
<text x="199.7" y="47.4" transform="rotate(-90 199.7 47.4)">22u</text>
<text x="259.8" y="42.6">2.5mm jack</text>
<text x="53" y="51.6" transform="rotate(-90 53 51.6)">R1</text>
<text x="57.2" y="53" transform="rotate(-90 57.2 53)">100R</text>
<text x="61.1" y="53.8">100n</text>
<text x="61.1" y="50.1">100n</text>
<text x="66.2" y="53.6">C6</text>
<text x="66.2" y="49.9">C5</text>
<text x="129.8" y="48.3" transform="rotate(-90 129.8 48.3)">1u</text>
<text x="130.1" y="51.8" transform="rotate(-90 130.1 51.8)">C9</text>
<text x="151.8" y="48.3" transform="rotate(-90 151.8 48.3)">1u</text>
<text x="152.1" y="52.5" transform="rotate(-90 152.1 52.5)">C10</text>
<text x="179.7" y="51.4" transform="rotate(-90 179.7 51.4)">C13</text>
<text x="199.9" y="51.4" transform="rotate(-90 199.9 51.4)">C15</text>
<text x="42.6" y="59.3" transform="rotate(-90 42.6 59.3)">100n</text>
<text x="61.1" y="59.3">100n</text>
<text x="66.2" y="59.1">C7</text>
<text x="42.8" y="63.1" transform="rotate(-90 42.8 63.1)">C4</text>
<text x="62" y="63.3">1u</text>
<text x="65.7" y="63.1">C8</text>
<text x="85.3" y="73.4">IO_B2</text>
<text x="85.3" y="75.2">IO_B3</text>
<text x="85.3" y="77.1">IO_B0</text>
<text x="174.2" y="76.5" transform="rotate(-90 174.2 76.5)">VBUS</text>
<text x="85.3" y="80.7">IO_B1</text>
<text x="167.5" y="79.6">C12</text>
<text x="171.7" y="79.3">1u</text>
<text x="35.6" y="89.7" transform="rotate(-90 35.6 89.7)">C1</text>
<text x="35.6" y="84.9" transform="rotate(-90 35.6 84.9)">100n</text>
<text x="128.4" y="87">USB_D_N</text>
<text x="138.2" y="85.3">R6</text>
<text x="141.9" y="85.2">33</text>
<text x="245.1" y="88.8">100n</text>
<text x="245.4" y="87.1">C16</text>
<text x="253" y="85.7" transform="rotate(-90 253 85.7)">VCC_3V3/2.3A</text>
<text x="86.7" y="90.7">CDONE</text>
<text x="86.7" y="92.5">CRESET</text>
<text x="128.5" y="92.5">USB_D_P</text>
<text x="138.6" y="90.6">R7</text>
<text x="141.9" y="90.7">33</text>
<text x="155.6" y="95.9">R9</text>
<text x="244.8" y="92.4">R13</text>
<text x="86.7" y="98">USB_D_N</text>
<text x="86.7" y="99.9">USB_D_P</text>
<text x="86.7" y="96.2">USB_PU</text>
<text x="138.4" y="98">USB_PU</text>
<text x="155.2" y="100">1k5</text>
<text x="233" y="99.9">CLK_12M</text>
<text x="245.5" y="96">10k</text>
<text x="182.4" y="105.1">R11</text>
<text x="189.7" y="105.1">R12</text>
<text x="35.3" y="112" transform="rotate(-90 35.3 112)">C2</text>
<text x="35.5" y="108.2" transform="rotate(-90 35.5 108.2)">100n</text>
<text x="86.7" y="109">CLK_12M</text>
<text x="181.9" y="109.2">100k</text>
<text x="189.3" y="109.2">100k</text>
<text x="86.7" y="118.2">IOB_34A_SPI_SCK</text>
<text x="86.7" y="116.3">IOB_33B_SPI_SI</text>
<text x="86.7" y="114.5">IOB_32A_SPI_SO</text>
<text x="86.7" y="120">IOB_35B_SPI_SS</text>
<text x="86.7" y="123.7">BOOT_SW</text>
<text x="87.5" y="132">IO_A0</text>
<text x="87.5" y="133.8">IO_A1</text>
<text x="87.5" y="135.7">IO_A2</text>
<text x="35.6" y="141.7" transform="rotate(-90 35.6 141.7)">100n</text>
<text x="87.5" y="143">IO_A5</text>
<text x="35.6" y="146.5" transform="rotate(-90 35.6 146.5)">C3</text>
<text x="87.5" y="144.8">IO_A3</text>
<text x="87.5" y="146.7">IO_A4</text>
<text x="104.4" y="147" transform="rotate(-90 104.4 147)">DNP</text>
<text x="108.2" y="147" transform="rotate(-90 108.2 147)">R4</text>
<text x="247.5" y="147.9" transform="rotate(-90 247.5 147.9)">VCC_3V3/2.3A</text>
<text x="256.6" y="147.9" transform="rotate(-90 256.6 147.9)">VCC_3V3/2.3A</text>
<text x="271.3" y="147.9" transform="rotate(-90 271.3 147.9)">BOOT_SW</text>
<text x="104.4" y="154.4" transform="rotate(-90 104.4 154.4)">DNP</text>
<text x="108.2" y="154.4" transform="rotate(-90 108.2 154.4)">R5</text>
<text x="143.1" y="153.4" transform="rotate(-90 143.1 153.4)">VCC_3V3/2.3A</text>
<text x="168.7" y="153.4" transform="rotate(-90 168.7 153.4)">VCC_3V3/2.3A</text>
<text x="181.5" y="153.4" transform="rotate(-90 181.5 153.4)">VCC_3V3/2.3A</text>
<text x="218.2" y="155.3" transform="rotate(-90 218.2 155.3)">GND/2.2B</text>
<text x="220" y="155.3" transform="rotate(-90 220 155.3)">CRESET</text>
<text x="221.8" y="155.3" transform="rotate(-90 221.8 155.3)">CDONE</text>
<text x="223.7" y="155.3" transform="rotate(-90 223.7 155.3)">IOB_35B_SPI_SS</text>
<text x="225.5" y="155.3" transform="rotate(-90 225.5 155.3)">IOB_34A_SPI_SCK</text>
<text x="227.3" y="155.3" transform="rotate(-90 227.3 155.3)">IOB_33B_SPI_SI</text>
<text x="229.2" y="155.3" transform="rotate(-90 229.2 155.3)">IOB_32A_SPI_SO</text>
<text x="231" y="155.3" transform="rotate(-90 231 155.3)">VCC_3V3/2.3A</text>
<text x="245.9" y="154.9" transform="rotate(-90 245.9 154.9)">R14</text>
<text x="249.1" y="155" transform="rotate(-90 249.1 155)">2.2k</text>
<text x="93.7" y="156.2" transform="rotate(-90 93.7 156.2)">R2</text>
<text x="97.5" y="156.2" transform="rotate(-90 97.5 156.2)">DNP</text>
<text x="141" y="161.7" transform="rotate(-90 141 161.7)">R8</text>
<text x="145.1" y="161.7" transform="rotate(-90 145.1 161.7)">10k</text>
<text x="171.2" y="160.4">C11</text>
<text x="183.6" y="160.6" transform="rotate(-90 183.6 160.6)">10k</text>
<text x="239.6" y="160.3">CDONE</text>
<text x="93.7" y="163.5" transform="rotate(-90 93.7 163.5)">R3</text>
<text x="97.5" y="163.5" transform="rotate(-90 97.5 163.5)">DNP</text>
<text x="127.4" y="165.8">IOB_32A_SPI_SO</text>
<text x="127.6" y="164">IOB_35B_SPI_SS</text>
<text x="129.3" y="167.6">VCC_3V3/2.3A</text>
<text x="171" y="162.1">100n</text>
<text x="183.5" y="163.5" transform="rotate(-90 183.5 163.5)">R10</text>
<text x="185.7" y="167.6">IOB_34A_SPI_SCK</text>
<text x="64.3" y="171.8" transform="rotate(-90 64.3 171.8)">VCC_3V3/2.3A</text>
<text x="185.7" y="169.5">IOB_33B_SPI_SI</text>
</g>
<g font-size="1.2">
<text x="216.4" y="174">light pipe</text>
<text x="227.4" y="174">light pipe</text>
</g>
</svg>
